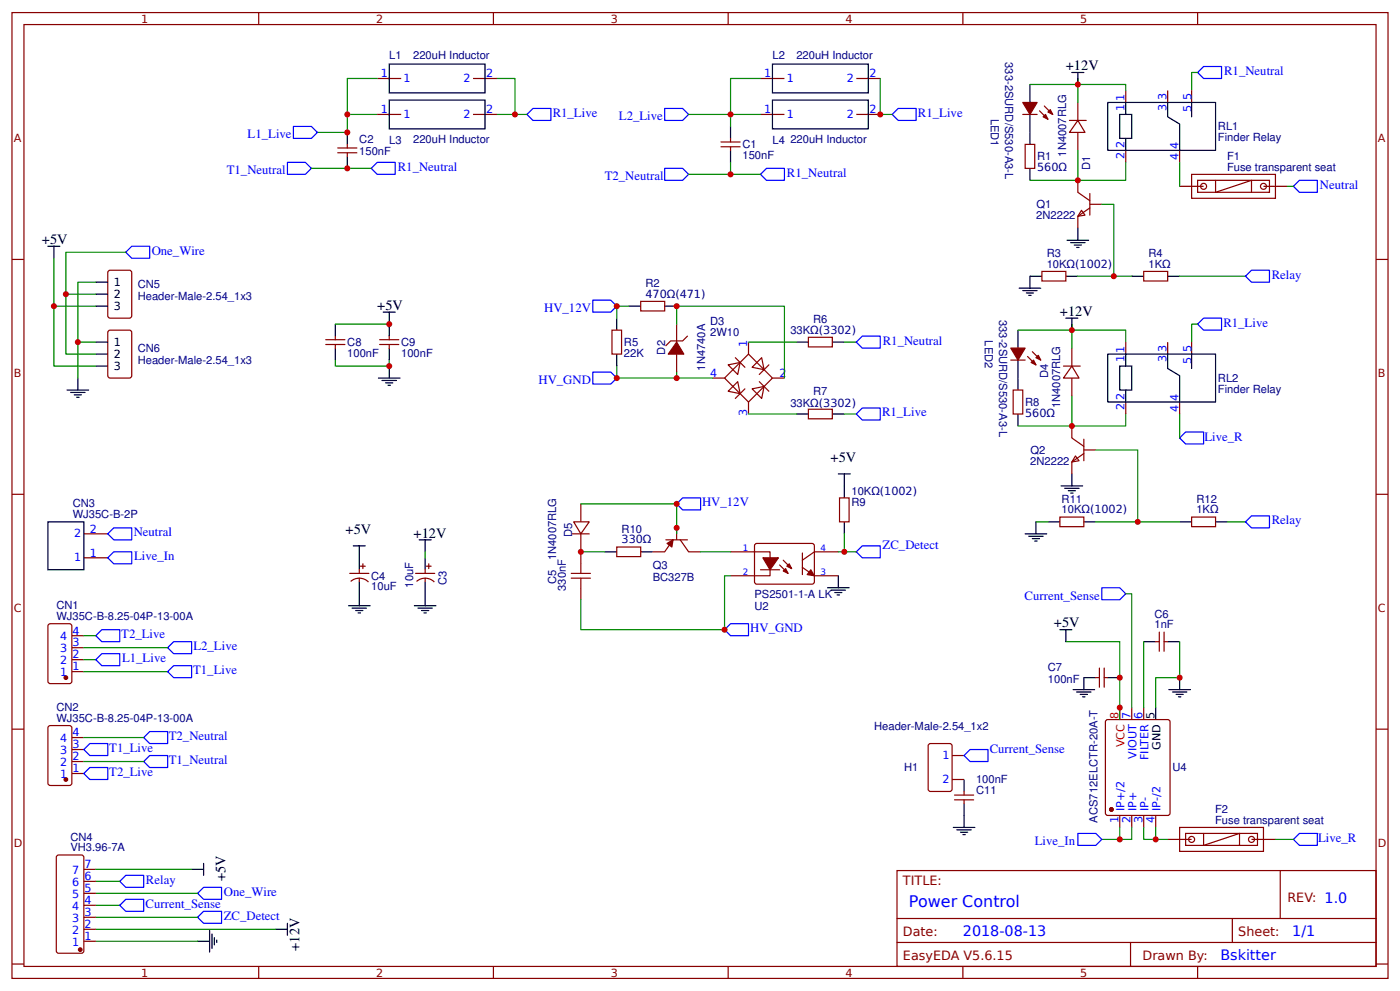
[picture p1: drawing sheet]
<svg xmlns="http://www.w3.org/2000/svg" width="309mm" height="219mm" viewBox="0 0 309 219" stroke-linecap="round" stroke-linejoin="round" font-family="sans-serif">
<g fill="none" stroke="#800" stroke-width=".26">
<path d="M2.6 2.8h304.1v213.2h-304.1zM5.3 5.4h298.7v208h-298.7zM57.1 2.8v2.6M83.3 17.3h5.3M104.5 17.3h5.3M109 2.8v2.6M160.9 2.8v2.6M168 17.3h5.3M189.2 17.3h5.3M212.7 2.8v2.6M248.7 20v2.6M258 20v2.6"/>
<path d="M263.3 20v2.6M264.6 2.8v2.6M74.6 33.7h4.2M74.6 32.7h4.2M76.7 31.9v.8M76.7 33.7v.8M83.3 25.3h5.3M104.5 25.3h5.3M159.3 32.4h4.2M159.3 31.4h4.2M161.4 30.6v.8M161.4 32.4v.8"/>
<path d="M168 25.3h5.3M189.2 25.3h5.3M226 25.3h3.1M226.5 31.9h2.1v5.3h-2.1zM229.7 24.5l1.8 1.8M230.7 23.4l1.9 1.9M236.3 26.6h3.7M238.1 26.6l1.6 2.6h-3.4zM238.1 22.6v4M238.1 29.2v4M238.1 39.8v2.7l2.7 1.8M248.7 33.2v2.7"/>
<path d="M260.6 33.2v2.7M263.3 38.5h18.5v5.3h-18.5zM264.6 39.8h15.9v2.7h-15.9zM268.6 39.8v2.7l7.9-2.7v2.7M2.6 57.3h2.7M24.1 59.7h4.5l.4 .2 .1 9.8-.3 .5h-4.5l-.4-.2-.1-9.8zM230.2 59.9h5.3v2.1h-5.3zM238.9 46.4l.8 1.1-1.6 .3zM240.8 45.9l-2.7 1.9v2.6M240.8 45.1h2.6M240.8 42.7v4.8M252.7 59.9h5.3v2.1h-5.3z"/>
<path d="M260.6 41.1h5.3M279.1 41.1h5.3M304 57.3h2.7M23.9 73.2l.4-.3h4.3l.4 .3 .1 9.7-.3 .5-4.5 .1-.4-.3zM72 76.1h4.2M72 75h4.2M74.1 74.2v.8M74.1 76.1v.8M83.9 76.1h4.2M83.9 75h4.2M86 74.2v.8M86 76.1v.8"/>
<path d="M135.2 72.9h2.1v5.3h-2.1zM141.6 66.5h5.2v2.2h-5.2zM149.5 71.6v3.9M149.5 78.2v4M151.9 74.2l-1.1 1.1h-2.6l-1.1 1M162.5 79l2.1 2.1M165.4 75.5v2.7M168.3 79l.5 2.6-2.6-.5zM178.6 74.5h5.3v2.1h-5.3zM223.3 79.5h3.2M227 78.7l1.9 1.9M228.1 77.7l1.8 1.8"/>
<path d="M236.8 76.9v3.9M248.7 75.5v2.7M258 75.5v2.7M263.3 75.5v2.7M157.4 83.5h2.7M160.1 83.5l5.3-5.3 5.3 5.3-5.3 5.3zM160.9 80.6l2.6-.6-.5 2.7zM160.9 86.4l2.1-2.1 .5 2.6zM164.6 85.9l-2.1 2.1M165.4 88.8v2.6M166.2 85.9l2.6-.6-.5 2.7zM167.7 84.3l2.2 2.1"/>
<path d="M169.9 80.6l-2.2 2.1M170.7 83.5h2.6M178.6 90.4h5.3v2.1h-5.3zM223.8 86.1h2.2v5.3h-2.2zM234.9 80.8h3.8M236.8 80.8l1.6 2.7h-3.5zM236.8 83.5v3.9M236.8 94.1v2.6l2.6 1.9M239.4 99.4h2.7M239.4 97v4.7M248.7 88.8v2.6M260.6 88.8v2.6"/>
<path d="M2.6 109.1h2.7M18.5 117.9h5.3M126.5 117.9h3.7M126.7 115.2h3.5l-1.9 2.7zM128.3 111.3v3.9M128.3 117.9v6.6M147.1 119.2h4.8M148.7 119.2l-1.9 2.6h-2.6M149.5 116.5v2.7M150.3 119.2l1.8 2.6h2.7M185.5 109.9h2.1v5.3h-2.1zM234.2 114.2h5.2v2.1h-5.2z"/>
<path d="M237.6 100.7l.8 1-1.6 .3zM239.4 100.1l-2.6 1.9v2.6M263.3 114.2h5.3v2.1h-5.3zM304 109.1h2.7M10.7 138l.4-.3h4.2l.5 .3 .1 12.4-.3 .5h-4.5l-.4-.2zM18.5 123.2h5.3M77.3 126.6h4.2M77.5 128.4a2.84 2.84 0 0 1 3.9 .1M79.4 125.8v.8M79.4 127.7v.8M79.6 125h1.1M80.2 124.5v1"/>
<path d="M91.8 126.6h4.2M92 128.4a2.84 2.84 0 0 1 4 .1M93.9 125.8v.8M93.9 127.7v.8M94.2 125h1M94.7 124.5v1M128.3 129.8v2.6M136.3 120.8h5.3v2.1h-5.3zM161.4 121.8h8.7v5.3h-8.7M166.9 120.1h12.8l.2 .4-.1 8.2-.4 .3-12.5-.1-.2-.4v-8zM168 125.8h4.2M172.2 124.8l1.9 1.8"/>
<path d="M173 123.7l1.9 1.8M177.3 125.3l2.6 1.8h5.3M177.3 122.1v4.8M185.2 121.8h-5.3l-2.6 1.9M256.1 139.6v4.2M257.2 139.6v4.2M15.9 148.3h2.6M15.9 145.7h2.6M15.9 143h2.6M15.9 140.4h2.6M242.1 149.6h.8M242.9 147.5v4.2"/>
<path d="M243.9 147.5v4.2M243.9 149.6h.8M244.3 159.1l.4-.2h13.3l.4 .2 .1 20.4-.3 .5h-13.5l-.4-.2zM250 156.2v2.7M252.7 156.2v2.7M255.3 141.7h.8M257.2 141.7h.8M2.6 161h2.7M10.8 160.3l4.5-.1 .5 .3 .1 12.4-.3 .5h-4.5l-.4-.2-.1-12.5zM15.9 170.8h2.6M15.9 168.1h2.6M15.9 165.5h2.6"/>
<path d="M15.9 162.9h2.6M205.1 164.4l.5-.2h4.2l.5 .2v9.8l-.2 .5-4.5 .1-.5-.3zM210.3 166.8h2.7M210.3 172.1h2.7M210.9 176.6h4.2M210.9 175.6h4.2M213 174.8v.8M213 176.6v.8M304 161h2.7M12.7 188.9l5.3-.1 .3 .1 .2 .4v20.6l-.2 .5-.3 .1h-5l-.3-.1-.3-.5v-20.6zM18.5 199.9h2.7M18.5 197.2h2.7"/>
<path d="M18.5 194.6h2.7M18.5 192h2.7M198.2 192.2h105.8v21.2h-105.8zM247.4 180v2.7M250 180v2.7M252.7 180v2.7M255.3 180v2.7M258 185.3h5.3M260.6 182.7h18.5v5.3h-18.5zM261.9 184h15.9v2.7h-15.9zM265.9 184v2.7l7.9-2.7v2.7M276.5 185.3h5.3"/>
<path d="M282.8 192.2v10.6M2.6 212.9h2.7M18.5 207.8h2.7M18.5 205.2h2.7M18.5 202.5h2.7M57.1 213.4v2.6M109 213.4v2.6M160.9 213.4v2.6M198.2 202.8h105.8M198.2 208.1h105.8M212.7 213.4v2.6M249.8 208.1v5.3"/>
<path d="M264.6 213.4v2.6M272.3 202.8v5.3M304 212.9h2.7"/>
<circle cx="265.9" cy="41.1" r=".66"/>
<circle cx="279.1" cy="41.1" r=".66"/>
<circle cx="263.3" cy="185.3" r=".66"/>
<circle cx="276.5" cy="185.3" r=".66"/>
</g>
<g fill="#800" stroke="#800" stroke-width=".26">
<path d="M179.1 125.8l.8 1.3-1.6-.2z"/>
<path d="M173 126.1l.6-.6 .5 1.1z"/>
<path d="M173.8 125l.6-.5 .5 1z"/>
<path d="M168.5 123.2h3.5l-1.9 2.6z"/>
<path d="M223.3 76.9h3.2l-1.6 2.6z"/>
<path d="M227.8 80l.5-.5 .6 1.1z"/>
<path d="M228.9 79l.5-.6 .5 1.1z"/>
<path d="M226 22.6h3.1l-1.6 2.7z"/>
<path d="M230.5 25.8l.5-.5 .5 1z"/>
<path d="M231.5 24.7l.5-.5 .6 1.1z"/>
<path d="M149.5 75.5l1.6 2.7h-3.5z"/>
<path d="M147.4 120l1.3-.8-.3 1.6z"/>
<circle cx="14.6" cy="172.1" r=".4"/>
<circle cx="245.5" cy="178.7" r=".4"/>
<circle cx="14.6" cy="149.6" r=".4"/>
<circle cx="17.7" cy="209.7" r=".4"/>
</g>
<g fill="none" stroke="#000" stroke-width=".26">
<path d="M86 14.2h21.2v6.3h-21.2zM170.7 14.2h21.1v6.3h-21.1zM227.5 18.7v3.9M236.8 16h2.6M238.1 16v2.7M76.7 29.2v2.7M76.7 34.5v2.7M86 22.1h21.2v6.3h-21.2zM161.4 27.9v2.7M161.4 33.2v2.7M170.7 22.1h21.1v6.3h-21.1zM227.5 25.3v6.6"/>
<path d="M227.5 37.2v2.6M244.7 22.6h23.9v10.6h-23.9zM247.4 25.3h2.6v5.3h-2.6zM248.7 22.6v2.7M248.7 30.6v2.6M258 22.6v3.2l2.6 1.6v5.8M263.3 22.6v3.2M10.6 54.4h2.6M11.9 54.4v2.6M235.7 53h4.8M236.5 53.6h3.2M237.3 54.1h1.6"/>
<path d="M237.9 54.6h.5M238.1 50.4v2.6M21.2 75.5h2.6M21.2 67.6h2.6M21.2 62.3h2.6M21.2 65h2.6M21.2 78.2h2.6M74.1 71.6v2.6M74.1 76.9v2.6M84.7 68.9h2.6M86 68.9v5.3M86 76.9v2.6"/>
<path d="M136.3 70.2v2.7M136.3 78.2v2.6M138.9 67.6h2.7M146.8 67.6h2.7M175.9 75.5h2.7M183.9 75.5h2.6M224.9 72.9v4M224.9 79.5v6.6M225.2 63.6h4.7M226 64.2h3.1M226.7 64.7h1.6M227.3 65.2h.5"/>
<path d="M230.2 61h-2.7v2.6M235.5 61h2.6M235.5 70.2h2.6M236.8 70.2v2.7M244.7 78.2h23.9v10.6h-23.9zM248.7 78.2v2.6M250 61h2.7M258 78.2v3.2l2.6 1.5v5.9M258 61h2.6M263.3 78.2v3.2M14.8 86.1h4.8M15.6 86.7h3.2"/>
<path d="M16.4 87.2h1.6M16.9 87.7h.6M17.2 83.5v2.6M21.2 80.8h2.6M83.6 83.5h4.8M84.4 84h3.2M85.2 84.5h1.6M85.7 85.1h.6M86 80.8v2.7M175.9 91.4h2.7M183.9 91.4h2.6M224.9 91.4v2.7"/>
<path d="M247.4 80.8h2.6v5.3h-2.6zM248.7 86.1v2.7M10.6 115.2h7.9v10.6h-7.9zM92.6 119.2h2.6M93.9 119.2v2.6M185.2 104.6h2.7M186.5 104.6v5.3M186.5 115.2v2.7M226.5 117.9h4.7M227.3 118.4h3.2M228.1 118.9h1.6M228.6 119.5h.5"/>
<path d="M228.9 115.2v2.7M231.5 115.2h2.7M234.4 107.3h4.8M235.2 107.8h3.2M236 108.3h1.6M236.5 108.9h.6M236.8 104.6v2.7M239.4 115.2h2.7M260.6 115.2h2.7M268.6 115.2h2.6M77 133.7h4.8M77.8 134.3h3.2"/>
<path d="M78.1 120.5h2.6M78.6 134.8h1.6M79.1 135.3h.5M79.4 120.5v5.3M79.4 128.5v5.2M91.5 133.7h4.8M92.3 134.3h3.2M93.1 134.8h1.6M93.7 135.3h.5M93.9 123.2v2.6M93.9 128.5v5.2M133.6 121.8h2.7"/>
<path d="M141.6 121.8h2.6M182.8 129.8h4.8M183.6 130.3h3.2M184.4 130.8h1.6M184.9 131.4h.6M185.2 127.1v2.7M234.2 139h2.6M235.5 139v2.7M237.1 152.3h4.7M237.9 152.8h3.1M238.7 153.3h1.5M239.2 153.9h.5"/>
<path d="M242.1 149.6h-2.7v2.7M244.7 149.6h2.7M252.7 141.7h2.6M255.3 156.2v2.7M258 141.7h2.6M258.2 152.3h4.8M259 152.8h3.2M259.8 153.3h1.6M260.3 153.9h.6M260.6 149.6v2.7M213 172.1v2.7M213 177.4v5.3"/>
<path d="M42.3 192h2.7M45 190.6v2.7M210.6 182.7h4.8M211.4 183.2h3.2M212.2 183.8h1.6M212.7 184.3h.6M43.7 207.8h2.6M46.3 205.4v4.8M46.8 206.2v3.2M47.4 207v1.6M47.9 207.6v.5M60.9 205.2h2.6"/>
<path d="M63.5 203.9v2.6"/>
</g>
<path d="M247.4 156.2v2.7" fill="none" stroke="#f00" stroke-width=".26"/>
<g fill="none" stroke="#00f" stroke-width=".26">
<path d="M264.6 16l1.3-1.3h4v2.6h-4zM63.5 35.9h4l1.3 1.3-1.3 1.3h-4zM64.8 27.9h4l1.3 1.3-1.3 1.4h-4zM83.3 35.9h4v2.6h-4l-1.3-1.3zM116.4 25.3l1.3-1.4h4v2.7h-4zM146.8 37.2h4l1.3 1.3-1.3 1.3h-4zM146.8 23.9h4l1.3 1.4-1.3 1.3h-4zM168 38.5l1.3-1.3h4v2.6h-4zM197.1 25.3l1.3-1.4h4v2.7h-4zM27.8 55.7l1.3-1.3h4v2.6h-4zM285.8 41.1l1.3-1.3h3.9v2.7h-3.9zM131 66.3h3.9l1.4 1.3-1.4 1.3h-3.9z"/>
<path d="M190.5 74.2h4v2.7h-4l-1.3-1.4zM264.6 71.6l1.3-1.4h4v2.7h-4zM275.2 61l1.3-1.3h4v2.6h-4zM131 82.2h3.9l1.4 1.3-1.4 1.3h-3.9zM190.5 90.1h4v2.6h-4l-1.3-1.3zM260.6 96.7l1.3-1.3h4v2.6h-4zM23.8 117.9l1.3-1.4h4v2.7h-4zM149.5 111.3l1.3-1.4h4v2.7h-4zM275.2 115.2l1.3-1.3h4v2.6h-4zM23.8 123.2l1.3-1.4h4v2.7h-4zM160.1 139l1.3-1.3h4v2.7h-4zM190.5 120.5h4v2.7h-4l-1.3-1.4z"/>
<path d="M243.4 129.8h4l1.3 1.3-1.3 1.3h-4zM21.2 140.4l1.3-1.4h4v2.7h-4zM21.2 145.7l1.3-1.4h4v2.7h-4zM37 143l1.4-1.3h3.9v2.6h-3.9zM37 148.3l1.4-1.3h3.9v2.6h-3.9zM18.5 165.5l1.3-1.3h4v2.6h-4zM18.5 170.8l1.3-1.3h4v2.6h-4zM31.7 162.9l1.4-1.4h3.9v2.7h-3.9zM33.1 166.8h3.9v2.7h-3.9l-1.4-1.4zM214.3 165.5h4v2.6h-4l-1.3-1.3zM26.5 194.6l1.3-1.3h3.9v2.6h-3.9zM26.5 199.9l1.3-1.3h3.9v2.6h-3.9z"/>
<path d="M45 195.9h3.9v2.7h-3.9l-1.3-1.4zM238.1 184h4l1.3 1.3-1.3 1.4h-4zM287.1 184h3.9v2.7h-3.9l-1.3-1.4zM43.7 202.5l1.3-1.3h3.9v2.7h-3.9z"/>
</g>
<g fill="none" stroke="#080" stroke-width=".26">
<path d="M83.3 17.3h-6.6v8M109.8 17.3h4v8M168 17.3h-6.6v10.6M194.5 17.3v8h2.6M227.5 18.7h21.2v1.3M238.1 17.3v5.3M264.6 16h-1.3v4M68.8 37.2h13.2M83.3 25.3h-6.6v3.9h-6.6M109.8 25.3h6.6M152.1 38.5h15.9M152.1 25.3h15.9"/>
<path d="M161.4 35.9v2.6M227.5 39.8h10.6M238.1 33.2v6.6M248.7 35.9v3.9h-10.6M260.6 35.9v5.2M11.9 57v10.6M27.8 55.7h-13.2v9.3h6.6M243.4 45.1h2.7v15.9h3.9M284.4 41.1h1.4M14.6 65v13.2h6.6M17.2 75.5v8M21.2 62.3h-4v13.2h4"/>
<path d="M21.2 67.6h-9.3v13.2h9.3M74.1 79.5v1.3h11.9v-1.3M74.1 71.6h11.9M138.9 67.6h-2.6v2.6M149.5 71.6v-4h23.8v15.9M165.4 75.5h10.5M186.5 75.5h2.7M224.9 72.9h23.8v2.6M236.8 71.6v5.3M238.1 61h8M260.6 61h14.6M264.6 71.6h-1.3v3.9"/>
<path d="M136.3 80.8v2.7h13.2M149.5 82.2v1.3h7.9M165.4 91.4h10.5M186.5 91.4h2.7M224.9 94.1h11.9M236.8 87.4v6.7M242.1 99.4h9.3v15.8h-9.3M248.7 91.4v2.7h-11.9M260.6 91.4v5.3M128.3 111.3h21.2v6.6M186.5 117.9v3.9M228.9 115.2h2.6"/>
<path d="M251.4 115.2h9.2M271.2 115.2h4M93.9 121.8v1.4M128.3 121.8h5.3M154.8 121.8h6.6M161.4 127.1h-1.3v11.9h-31.8v-6.6M185.2 121.8h4M248.7 131.1h1.3v25.1M18.5 148.3h18.5M18.5 145.7h2.7M18.5 143h18.5M18.5 140.4h2.7"/>
<path d="M235.5 141.7h11.9v17.2M252.7 141.7v14.5M260.6 141.7v7.9h-5.3v6.6M18.5 168.1h13.2M18.5 162.9h13.2M21.2 199.9h5.3M21.2 197.2h22.5M21.2 194.6h5.3M21.2 192h21.1M243.4 185.3h4M247.4 182.7v2.6h2.6v-2.6M252.7 182.7v2.6h2.6v-2.6"/>
<path d="M255.3 185.3h2.7M281.8 185.3h4M21.2 207.8h22.5M21.2 205.2h39.7M21.2 202.5h22.5"/>
</g>
<path d="M126.2 127.7h4.2M126.2 126.6h4.2M128.3 124.5v2.1M128.3 127.7v2.1" fill="none" stroke="#a00000" stroke-width=".26"/>
<g fill="#c00">
<circle cx="86" cy="71.6" r=".66"/>
<circle cx="86" cy="80.8" r=".66"/>
<circle cx="255.3" cy="185.3" r=".66"/>
<circle cx="11.9" cy="67.6" r=".66"/>
<circle cx="161.4" cy="25.3" r=".66"/>
<circle cx="76.7" cy="29.2" r=".66"/>
<circle cx="76.7" cy="37.2" r=".66"/>
<circle cx="76.7" cy="25.3" r=".66"/>
<circle cx="149.5" cy="111.3" r=".66"/>
<circle cx="136.3" cy="67.6" r=".66"/>
<circle cx="136.3" cy="83.5" r=".66"/>
<circle cx="160.1" cy="139" r=".66"/>
<circle cx="149.5" cy="83.5" r=".66"/>
<circle cx="17.2" cy="75.5" r=".66"/>
<circle cx="247.4" cy="185.3" r=".66"/>
<circle cx="238.1" cy="39.8" r=".66"/>
<circle cx="236.8" cy="94.1" r=".66"/>
<circle cx="260.6" cy="149.6" r=".66"/>
<circle cx="251.4" cy="115.2" r=".66"/>
<circle cx="246.1" cy="61" r=".66"/>
<circle cx="186.5" cy="121.8" r=".66"/>
<circle cx="149.5" cy="67.6" r=".66"/>
<circle cx="128.3" cy="121.8" r=".66"/>
<circle cx="149.5" cy="116.5" r=".66"/>
<circle cx="161.4" cy="38.5" r=".66"/>
<circle cx="238.1" cy="18.7" r=".66"/>
<circle cx="236.8" cy="72.9" r=".66"/>
<circle cx="247.4" cy="149.6" r=".66"/>
<circle cx="247.4" cy="156.2" r=".66"/>
<circle cx="113.8" cy="25.3" r=".66"/>
<circle cx="194.5" cy="25.3" r=".66"/>
<circle cx="14.6" cy="65" r=".66"/>
</g>
<text font-size="3.5" fill="#00f" x="200.8" y="200.2">Power Control</text>
<g font-size="3.2">
<text x="235.5" y="15.5">+12V</text>
<text x="9.3" y="53.8">+5V</text>
<text x="83.4" y="68.4">+5V</text>
<text x="234.2" y="69.7">+12V</text>
<text x="183.5" y="101.9">+5V</text>
<text x="76.4" y="117.8">+5V</text>
<text x="91.4" y="118.7">+12V</text>
<text x="232.9" y="138.5">+5V</text>
<text x="49.8" y="194.6" transform="rotate(-90 49.8 194.6)">+5V</text>
<text x="66.2" y="209.9" transform="rotate(-90 66.2 209.9)">+12V</text>
</g>
<g font-size="3.2" fill="#00f">
<text x="212.7" y="206.8">2018-08-13</text>
<text x="285.5" y="206.8">1/1</text>
<text x="269.6" y="212.1">Bskitter</text>
</g>
<g font-size="2.8" fill="#00f">
<text x="270.4" y="16.6">R1_Neutral</text>
<text x="122.1" y="25.8">R1_Live</text>
<text x="136.7" y="26.6">L2_Live</text>
<text x="202.8" y="25.8">R1_Live</text>
<text x="54.7" y="30.6">L1_Live</text>
<text x="50.1" y="38.5">T1_Neutral</text>
<text x="87.9" y="37.8">R1_Neutral</text>
<text x="133.6" y="39.8">T2_Neutral</text>
<text x="173.9" y="39.1">R1_Neutral</text>
<text x="291.6" y="41.7">Neutral</text>
<text x="33.5" y="56.3">One_Wire</text>
<text x="281" y="61.6">Relay</text>
<text x="120.2" y="68.9">HV_12V</text>
<text x="195" y="76.1">R1_Neutral</text>
<text x="270.3" y="72.1">R1_Live</text>
<text x="119" y="84.8">HV_GND</text>
<text x="194.9" y="91.9">R1_Live</text>
<text x="266.1" y="97.3">Live_R</text>
<text x="155.1" y="111.8">HV_12V</text>
<text x="29.5" y="118.5">Neutral</text>
<text x="281" y="115.8">Relay</text>
<text x="29.6" y="123.7">Live_In</text>
<text x="195" y="121.2">ZC_Detect</text>
<text x="226.4" y="132.4">Current_Sense</text>
<text x="26.8" y="140.9">T2_Live</text>
<text x="42.7" y="143.5">L2_Live</text>
<text x="165.8" y="139.6">HV_GND</text>
<text x="27" y="146.2">L1_Live</text>
<text x="42.7" y="148.9">T1_Live</text>
<text x="24.1" y="166.1">T1_Live</text>
<text x="37.3" y="163.4">T2_Neutral</text>
<text x="218.7" y="166.2">Current_Sense</text>
<text x="24.1" y="171.4">T2_Live</text>
<text x="37.3" y="168.7">T1_Neutral</text>
<text x="291.2" y="186">Live_R</text>
<text x="228.6" y="186.6">Live_In</text>
<text x="32.2" y="195.2">Relay</text>
<text x="49.4" y="197.8">One_Wire</text>
<text x="32.2" y="200.6">Current_Sense</text>
<text x="49.4" y="203.1">ZC_Detect</text>
</g>
<g font-size="2.8" fill="#800">
<text x="199.5" y="195.4">TITLE:</text>
<text x="284.4" y="199.1">REV: 1.0</text>
<text x="199.5" y="206.8">Date:</text>
<text x="273.6" y="206.8">Sheet:</text>
<text x="199.5" y="212.1">EasyEDA V5.6.15</text>
<text x="252.4" y="212.1">Drawn By:</text>
</g>
<g font-size="2.5" fill="#800">
<text x="31.2" y="5">1</text>
<text x="83.1" y="5">2</text>
<text x="134.9" y="5">3</text>
<text x="186.8" y="5">4</text>
<text x="238.7" y="5">5</text>
<text x="3" y="31.4">A</text>
<text x="304.4" y="31.4">A</text>
<text x="3" y="83.2">B</text>
<text x="304.4" y="83.2">B</text>
<text x="3" y="135.1">C</text>
<text x="304.4" y="135.1">C</text>
<text x="3" y="186.9">D</text>
<text x="304.4" y="186.9">D</text>
<text x="31.2" y="215.6">1</text>
<text x="83.1" y="215.6">2</text>
<text x="134.9" y="215.6">3</text>
<text x="186.8" y="215.6">4</text>
<text x="238.7" y="215.6">5</text>
</g>
<g font-size="2.5" fill="#00f">
<text x="84.2" y="17.1">1</text>
<text x="107.4" y="17.1">2</text>
<text x="168.8" y="17.1">1</text>
<text x="192.1" y="17.1">2</text>
<text x="89.2" y="18.1">1</text>
<text x="102.4" y="18.1">2</text>
<text x="173.8" y="18.1">1</text>
<text x="187.1" y="18.1">2</text>
<text x="84.2" y="25">1</text>
<text x="89.2" y="26.1">1</text>
<text x="102.4" y="26.1">2</text>
<text x="107.4" y="25">2</text>
<text x="168.8" y="25">1</text>
<text x="173.8" y="26.1">1</text>
<text x="187.1" y="26.1">2</text>
<text x="192.1" y="25">2</text>
<text x="248.4" y="24.5" transform="rotate(-90 248.4 24.5)">1 1</text>
<text x="257.7" y="24.5" transform="rotate(-90 257.7 24.5)">3 3</text>
<text x="263.3" y="24.7" transform="rotate(-90 263.3 24.7)">5 5</text>
<text x="248.4" y="35" transform="rotate(-90 248.4 35)">2</text>
<text x="248.4" y="32.7" transform="rotate(-90 248.4 32.7)">2</text>
<text x="260.3" y="35.3" transform="rotate(-90 260.3 35.3)">4</text>
<text x="260.3" y="32.9" transform="rotate(-90 260.3 32.9)">4</text>
<text x="165.1" y="76.6" transform="rotate(-90 165.1 76.6)">1</text>
<text x="156.9" y="83.2">4</text>
<text x="172.2" y="83.2">2</text>
<text x="248.4" y="80" transform="rotate(-90 248.4 80)">1 1</text>
<text x="257.7" y="80" transform="rotate(-90 257.7 80)">3 3</text>
<text x="263.3" y="80.3" transform="rotate(-90 263.3 80.3)">5 5</text>
<text x="248.4" y="88.2" transform="rotate(-90 248.4 88.2)">2</text>
<text x="260.3" y="88.5" transform="rotate(-90 260.3 88.5)">4</text>
<text x="165.1" y="91.9" transform="rotate(-90 165.1 91.9)">3</text>
<text x="248.4" y="90.6" transform="rotate(-90 248.4 90.6)">2</text>
<text x="260.3" y="90.9" transform="rotate(-90 260.3 90.9)">4</text>
<text x="16.4" y="118.7">2</text>
<text x="19.8" y="117.6">2</text>
<text x="16.4" y="124">1</text>
<text x="19.8" y="122.9">1</text>
<text x="13.3" y="141.4">4</text>
<text x="16" y="142.7">3</text>
<text x="16" y="140.1">4</text>
<text x="13.3" y="149.4">1</text>
<text x="13.3" y="146.7">2</text>
<text x="13.3" y="144.1">3</text>
<text x="16" y="148">1</text>
<text x="16" y="145.4">2</text>
<text x="249.8" y="158.7" transform="rotate(-90 249.8 158.7)">7</text>
<text x="252.4" y="158.7" transform="rotate(-90 252.4 158.7)">6</text>
<text x="13.3" y="166.6">3</text>
<text x="13.3" y="163.9">4</text>
<text x="16" y="167.9">2</text>
<text x="16" y="165.2">3</text>
<text x="16" y="162.6">4</text>
<text x="208.2" y="167.6">1</text>
<text x="251.1" y="167.5" transform="rotate(-90 251.1 167.5)">VIOUT</text>
<text x="253.7" y="167.8" transform="rotate(-90 253.7 167.8)">FILTER</text>
<text x="13.3" y="171.8">1</text>
<text x="13.3" y="169.2">2</text>
<text x="16" y="170.5">1</text>
<text x="208.2" y="172.9">2</text>
<text x="248.4" y="179.1" transform="rotate(-90 248.4 179.1)">IP+/2</text>
<text x="251.1" y="179.1" transform="rotate(-90 251.1 179.1)">IP+</text>
<text x="253.7" y="179.1" transform="rotate(-90 253.7 179.1)">IP-</text>
<text x="256.4" y="179.1" transform="rotate(-90 256.4 179.1)">IP-/2</text>
<text x="247.1" y="181.8" transform="rotate(-90 247.1 181.8)">1</text>
<text x="249.8" y="181.8" transform="rotate(-90 249.8 181.8)">2</text>
<text x="252.4" y="181.8" transform="rotate(-90 252.4 181.8)">3</text>
<text x="255.1" y="181.8" transform="rotate(-90 255.1 181.8)">4</text>
<text x="18.7" y="191.7">7</text>
<text x="16" y="195.7">6</text>
<text x="16" y="193">7</text>
<text x="18.7" y="197">5</text>
<text x="18.7" y="194.3">6</text>
<text x="16" y="203.6">3</text>
<text x="16" y="201">4</text>
<text x="16" y="198.3">5</text>
<text x="18.7" y="202.3">3</text>
<text x="18.7" y="199.6">4</text>
<text x="16" y="208.9">1</text>
<text x="16" y="206.2">2</text>
<text x="18.7" y="207.6">1</text>
<text x="18.7" y="204.9">2</text>
</g>
<g font-size="2.5" fill="#000080">
<text x="86" y="13">L1</text>
<text x="91.3" y="13">220uH Inductor</text>
<text x="170.7" y="13">L2</text>
<text x="175.9" y="13">220uH Inductor</text>
<text x="222.1" y="13.7" transform="rotate(90 222.1 13.7)">333-2SURD/S530-A3-L</text>
<text x="218.9" y="26.2" transform="rotate(90 218.9 26.2)">LED1</text>
<text x="269.1" y="28.8">RL1</text>
<text x="79.4" y="34.1">150nF</text>
<text x="79.4" y="31.5">C2</text>
<text x="86" y="31.8">L3</text>
<text x="91.3" y="31.5">220uH Inductor</text>
<text x="164" y="35.1">150nF</text>
<text x="164" y="32.7">C1</text>
<text x="170.7" y="31.8">L4</text>
<text x="174.6" y="31.5">220uH Inductor</text>
<text x="229.1" y="35.4">R1</text>
<text x="235.5" y="34.6" transform="rotate(-90 235.5 34.6)">1N4007RLG</text>
<text x="269.1" y="31.2">Finder Relay</text>
<text x="271.1" y="35.3">F1</text>
<text x="229.1" y="37.8">560Ω</text>
<text x="240.9" y="37.5" transform="rotate(-90 240.9 37.5)">D1</text>
<text x="271.1" y="37.7">Fuse transparent seat</text>
<text x="229" y="46">Q1</text>
<text x="229" y="48.4">2N2222</text>
<text x="231.3" y="59.1">10KΩ(1002)</text>
<text x="231.3" y="56.8">R3</text>
<text x="253.7" y="59.1">1KΩ</text>
<text x="253.7" y="56.7">R4</text>
<text x="30.4" y="63.5">CN5</text>
<text x="142.6" y="65.7">470Ω(471)</text>
<text x="142.6" y="63.4">R2</text>
<text x="30.4" y="66.2">Header-Male-2.54_1x3</text>
<text x="156.9" y="71.8">D3</text>
<text x="179.7" y="71.3">R6</text>
<text x="220.8" y="70.6" transform="rotate(90 220.8 70.6)">333-2SURD/S530-A3-L</text>
<text x="30.4" y="77.8">CN6</text>
<text x="76.7" y="76.4">C8</text>
<text x="88.6" y="76.4">C9</text>
<text x="137.8" y="76.4">R5</text>
<text x="156.9" y="74.2">2W10</text>
<text x="174.6" y="73.8">33KΩ(3302)</text>
<text x="217.6" y="75.1" transform="rotate(90 217.6 75.1)">LED2</text>
<text x="30.4" y="80.4">Header-Male-2.54_1x3</text>
<text x="76.7" y="78.8">100nF</text>
<text x="88.6" y="78.8">100nF</text>
<text x="137.8" y="78.8">22K</text>
<text x="146.9" y="78.3" transform="rotate(-90 146.9 78.3)">D2</text>
<text x="155.8" y="81.8" transform="rotate(-90 155.8 81.8)">1N4740A</text>
<text x="231.6" y="83.5" transform="rotate(-90 231.6 83.5)">D4</text>
<text x="174.6" y="90">33KΩ(3302)</text>
<text x="179.7" y="87.2">R7</text>
<text x="226.5" y="89.7">R8</text>
<text x="269.1" y="86.7">Finder Relay</text>
<text x="269.1" y="84.3">RL2</text>
<text x="226.5" y="92">560Ω</text>
<text x="234.2" y="90.1" transform="rotate(-90 234.2 90.1)">1N4007RLG</text>
<text x="227.6" y="100.2">Q2</text>
<text x="227.6" y="102.6">2N2222</text>
<text x="16.1" y="112">CN3</text>
<text x="188.1" y="109.4">10KΩ(1002)</text>
<text x="188.1" y="111.7">R9</text>
<text x="234.5" y="113.4">10KΩ(1002)</text>
<text x="234.5" y="111">R11</text>
<text x="264.3" y="113.4">1KΩ</text>
<text x="264.3" y="111">R12</text>
<text x="16.1" y="114.4">WJ35C-B-2P</text>
<text x="126.4" y="118.6" transform="rotate(-90 126.4 118.6)">D5</text>
<text x="137.3" y="120">330Ω</text>
<text x="137.3" y="117.6">R10</text>
<text x="122.9" y="123.7" transform="rotate(-90 122.9 123.7)">1N4007RLG</text>
<text x="144.2" y="125.7">Q3</text>
<text x="82" y="130.4">10uF</text>
<text x="82" y="128">C4</text>
<text x="91.3" y="129.7" transform="rotate(-90 91.3 129.7)">10uF</text>
<text x="98.7" y="129.2" transform="rotate(-90 98.7 129.2)">C3</text>
<text x="122.9" y="129" transform="rotate(-90 122.9 129)">C5</text>
<text x="125" y="130.4" transform="rotate(-90 125 130.4)">330nF</text>
<text x="144.2" y="128.3">BC327B</text>
<text x="12.5" y="136.9">WJ35C-B-8.25-04P-13-00A</text>
<text x="12.5" y="134.5">CN1</text>
<text x="166.7" y="132">PS2501-1-A LK</text>
<text x="166.7" y="134.7">U2</text>
<text x="255.1" y="136.4">C6</text>
<text x="255.1" y="138.8">1nF</text>
<text x="231.5" y="148.2">C7</text>
<text x="231.5" y="150.8">100nF</text>
<text x="12.5" y="159.4">WJ35C-B-8.25-04P-13-00A</text>
<text x="12.5" y="157">CN2</text>
<text x="193.1" y="161.2">Header-Male-2.54_1x2</text>
<text x="199.8" y="170.3">H1</text>
<text x="215.6" y="172.8">100nF</text>
<text x="259" y="170.3">U4</text>
<text x="215.6" y="175.2">C11</text>
<text x="268.4" y="179.5">F2</text>
<text x="15.6" y="185.7">CN4</text>
<text x="242.5" y="181.6" transform="rotate(-90 242.5 181.6)">ACS712ELCTR-20A-T</text>
<text x="268.4" y="181.9">Fuse transparent seat</text>
<text x="15.6" y="188">VH3.96-7A</text>
</g>
<g font-size="2.5">
<text x="25.1" y="63.1">1</text>
<text x="25.1" y="65.7">2</text>
<text x="25.1" y="68.4">3</text>
<text x="25.1" y="76.3">1</text>
<text x="25.1" y="81.6">3</text>
<text x="25.1" y="79">2</text>
<text x="255.1" y="158.7" transform="rotate(-90 255.1 158.7)">5</text>
<text x="256.4" y="165.5" transform="rotate(-90 256.4 165.5)">GND</text>
</g>
<g font-size="2.5" fill="#f00">
<text x="247.1" y="158.7" transform="rotate(-90 247.1 158.7)">8</text>
<text x="248.4" y="165" transform="rotate(-90 248.4 165)">VCC</text>
</g>
<g font-size="1.9" fill="#00f">
<text x="164.1" y="121.6">1</text>
<text x="181.2" y="121.6">4</text>
<text x="164.1" y="126.9">2</text>
<text x="181.2" y="126.9">3</text>
</g>
</svg>
